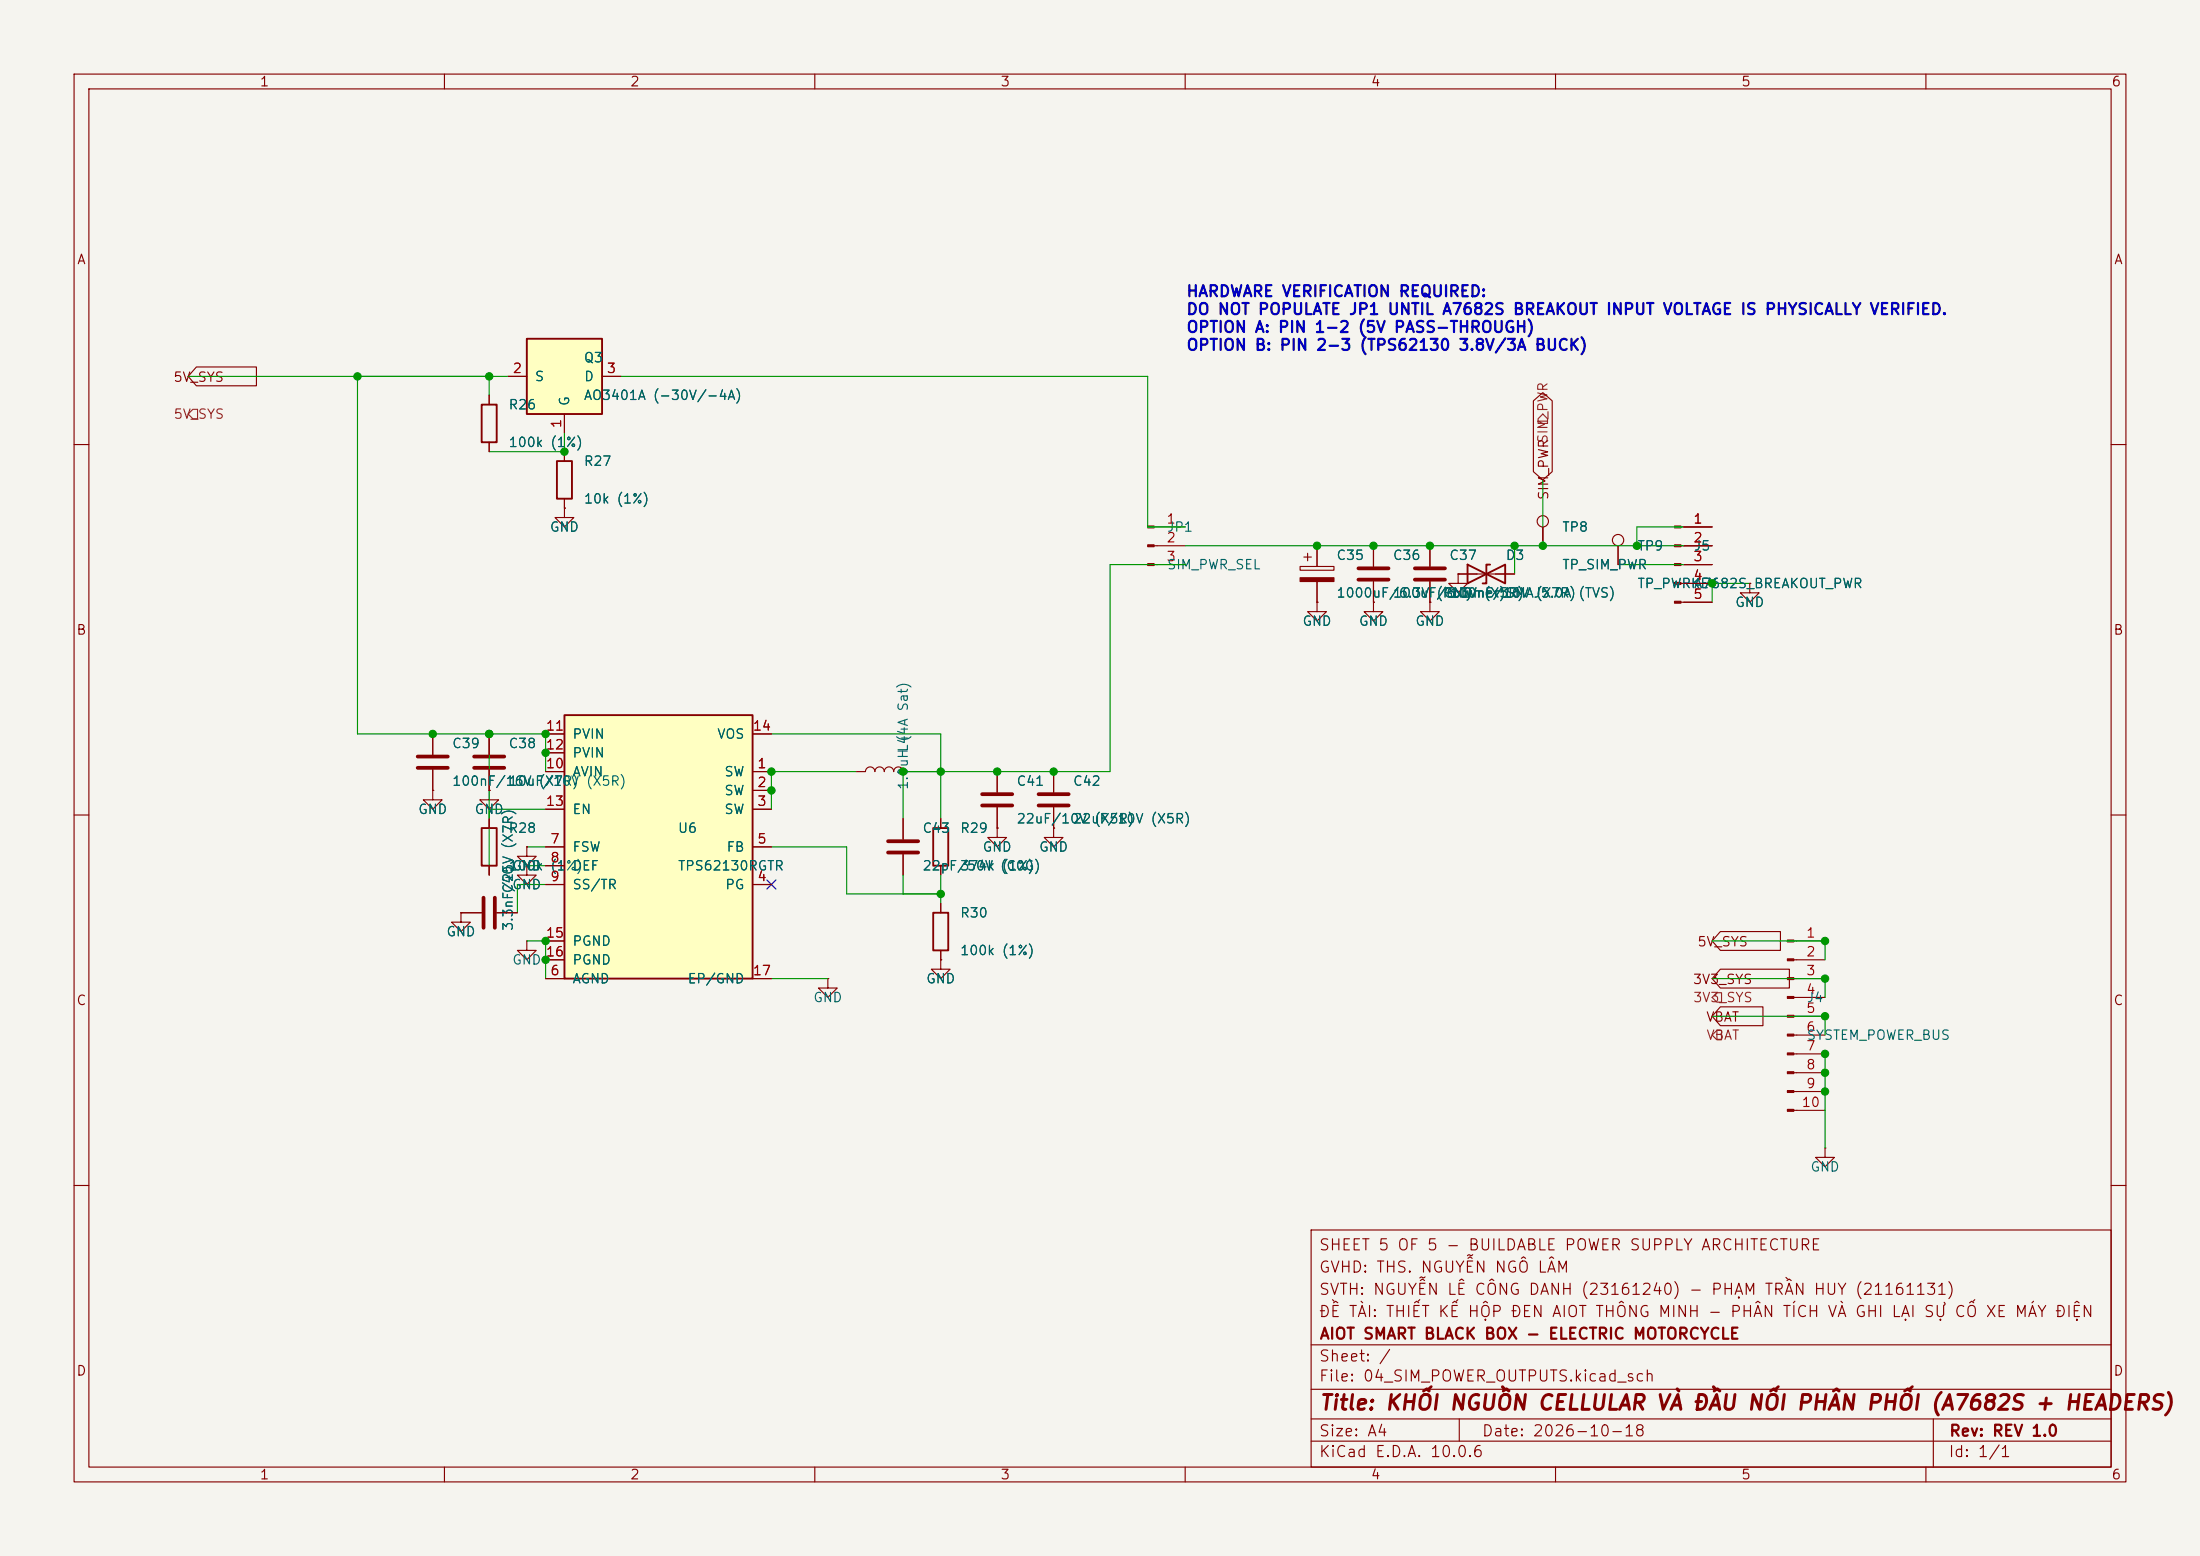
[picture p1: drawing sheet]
<svg xmlns="http://www.w3.org/2000/svg" width="297mm" height="210mm" viewBox="0 0 297 210" stroke-linecap="round" stroke-linejoin="round" font-family="sans-serif">
<path d="M0 0h297v210h-297z" fill="#f5f4ef" stroke="#f5f4ef" stroke-width=".14"/>
<g fill="none" stroke="#840000" stroke-width=".15">
<path d="M10 10h277v190h-277zM12 12h273v186h-273zM60 10v2M110 10v2M160 10v2M210 10v2M260 10v2M10 60h2M155.8 71.1h4.2M155.8 73.7h4.2M155.8 76.2h4.2M175.5 76.5h4.6v.5h-4.6z"/>
<path d="M176 75.2h1M176.5 74.7v1M177.8 73.7v2.8M177.8 78.5v2.8M185.4 73.7v2.8M185.4 78.5v2.8M193 73.7v2.8M193 78.5v2.8M196.8 77.5v1.2h1.3l-1.3 1.3-1.2-1.3h1.2M196.8 77.5h.1M196.8 77.5h7.7M236.2 78.7v1.3h1.3l-1.3 1.3-1.3-1.3h1.3"/>
<path d="M236.2 78.7h.1M285 60h2M58.4 99.1v2.8M66 99.1v2.8M177.8 81.3v1.3h1.3l-1.3 1.2-1.3-1.2h1.3M177.8 81.3h.1M185.4 81.3v1.3h1.3l-1.3 1.2-1.3-1.2h1.3M185.4 81.3h.1M193 81.3v1.3h1.3l-1.3 1.2-1.2-1.2h1.2M193 81.3h.1M10 110h2M58.4 106.7v1.3h1.3l-1.3 1.2-1.3-1.2h1.3"/>
<path d="M58.4 106.7h.1M58.4 103.9v2.8M66 106.7v1.3h1.3l-1.3 1.2-1.2-1.2h1.2M66 106.7h.1M66 103.9v2.8M66 110.5v1.3M66 116.8v1.3M71.1 114.3v1.3h1.3l-1.3 1.2-1.3-1.2h1.3M71.1 114.3h.1M285 110h2M62.2 123.2h2.8M67.1 123.2h2.7"/>
<path d="M71.1 127v1.3h1.3l-1.3 1.2-1.3-1.2h1.3M71.1 127h.1M10 160h2M177 166h108v32h-108zM285 160h2M60 198v2M110 198v2M160 198v2M177 194.5h108M177 191.5h108M177 187.5h108M177 181.5h108"/>
<path d="M197 191.5v3M210 198v2M260 198v2M261 191.5v6.5"/>
</g>
<g fill="#840000" stroke="#840000" stroke-width=".15">
<path d="M175.5 78h4.6v.5h-4.6z"/>
<path d="M154.9 71h.9v.2h-.9z"/>
<path d="M154.9 73.5h.9v.3h-.9z"/>
<path d="M154.9 76.1h.9v.2h-.9z"/>
</g>
<path d="M198.1 76.2v2.5l5.1-2.5v2.5zM201.2 76.2h-.5v2.5h-.5M65 111.8h2.1v5h-2.1z" fill="none" stroke="#840000" stroke-width=".25"/>
<path d="M183.4 76.7h4.1M183.4 78.2h4.1M191 76.7h4.1M191 78.2h4.1M56.4 102.1h4.1M56.4 103.6h4.1M64 102.1h4.1M64 103.6h4.1M65.3 121.2v4M66.8 121.2v4" fill="none" stroke="#840000" stroke-width=".51"/>
<path d="M71.1 45.7h10.2v10.2h-10.2z" fill="#ffffc2"/>
<path d="M65 54.6h2.1v5.1h-2.1zM71.1 45.7h10.2v10.2h-10.2zM75.2 62.2h2v5.1h-2zM126 123.2h2v5.1h-2z" fill="none" stroke="#840000" stroke-width=".25"/>
<g fill="none" stroke="#840000" stroke-width=".15">
<path d="M66 53.3v1.3M66 59.7v1.3M68.6 50.8h2.5M76.2 55.9v2.5M81.3 50.8h2.5M76.2 68.6v1.3h1.3l-1.3 1.2-1.3-1.2h1.3M76.2 68.6h.1M76.2 61v1.2M76.2 67.3v1.3M208.3 71.1v2.6M218.4 73.7v2.5M226.9 71.1h4.2"/>
<path d="M226.9 73.7h4.2M226.9 76.2h4.2M226.9 78.7h4.2M226.9 81.3h4.2M71.1 116.8v1.3h1.3l-1.3 1.3-1.3-1.3h1.3M71.1 116.8h.1M115.6 104.1h1.2a.64 .64 0 0 1 .7-.6 .64 .64 0 0 1 .6 .6 .64 .64 0 0 1 .6-.6 .64 .64 0 0 1 .7 .6 .64 .64 0 0 1 .6-.6 .64 .64 0 0 1 .6 .6 .64 .64 0 0 1 .7-.6 .64 .64 0 0 1 .6 .6h1.3M62.2 123.2v1.3h1.3l-1.3 1.2-1.2-1.2h1.2M62.2 123.2h.1M127 129.5v1.3h1.3l-1.3 1.3-1.3-1.3h1.3M127 129.5h.1M127 121.9v1.3"/>
<path d="M127 128.3v1.2M242.2 127h4.2M242.2 129.5h4.2M242.2 132.1h4.2M242.2 134.6h4.2M242.2 137.2h4.2M242.2 139.7h4.2M242.2 142.2h4.2M242.2 144.8h4.2M242.2 147.3h4.2M242.2 149.9h4.2M246.4 154.9v1.3h1.2l-1.2 1.3-1.3-1.3h1.3"/>
<path d="M246.4 154.9h.1"/>
<circle cx="208.3" cy="70.4" r=".76"/>
<circle cx="218.4" cy="72.9" r=".76"/>
</g>
<g fill="#840000" stroke="#840000" stroke-width=".15">
<path d="M241.3 126.9h.9v.2h-.9z"/>
<path d="M241.3 129.4h.9v.3h-.9z"/>
<path d="M241.3 132h.9v.2h-.9z"/>
<path d="M241.3 134.5h.9v.2h-.9z"/>
<path d="M241.3 137h.9v.3h-.9z"/>
<path d="M241.3 139.6h.9v.2h-.9z"/>
<path d="M241.3 142.1h.9v.3h-.9z"/>
<path d="M241.3 144.7h.9v.2h-.9z"/>
<path d="M241.3 147.2h.9v.2h-.9z"/>
<path d="M241.3 149.7h.9v.3h-.9z"/>
<path d="M226.1 71h.8v.2h-.8z"/>
<path d="M226.1 73.5h.8v.3h-.8z"/>
<path d="M226.1 76.1h.8v.2h-.8z"/>
<path d="M226.1 78.6h.8v.3h-.8z"/>
<path d="M226.1 81.2h.8v.2h-.8z"/>
</g>
<path d="M76.2 96.5h25.4v35.6h-25.4z" fill="#ffffc2"/>
<path d="M76.2 96.5h25.4v35.6h-25.4zM126 111.8h2v5h-2z" fill="none" stroke="#840000" stroke-width=".25"/>
<g fill="none" stroke="#840000" stroke-width=".15">
<path d="M26.5 49.5h8.1v2.6h-8.1l-1.1-1.3zM66 53.3v1.3M66 59.7v1.3M68.6 50.8h2.5M76.2 55.9v2.5M81.3 50.8h2.5M207 54.1l1.3-1.1 1.3 1.1v9.6l-1.3 1.1-1.3-1.1zM76.2 68.6h.1M76.2 61v1.2M76.2 67.3v1.3M177.8 73.7v2.8M177.8 78.5v2.8"/>
<path d="M185.4 73.7v2.8M185.4 78.5v2.8M193 73.7v2.8M193 78.5v2.8M196.8 77.5h.1M196.8 77.5h2.6M201.9 77.5h2.6M208.3 71.1v2.6M218.4 73.7v2.5M227.3 71.1h3.8M227.3 73.7h3.8M227.3 76.2h3.8"/>
<path d="M227.3 78.7h3.8M236.2 78.7h.1M58.4 99.1v2.8M66 99.1v2.8M73.7 99.1h2.5M101.6 99.1h2.5M177.8 81.3h.1M185.4 81.3h.1M193 81.3h.1M227.3 81.3h3.8M58.4 106.7h.1M58.4 103.9v2.8"/>
<path d="M66 106.7h.1M66 103.9v2.8M66 110.5v1.3M66 116.8v1.3M71.1 116.8h.1M71.1 114.3h.1M73.7 104.1h2.5M73.7 109.2h2.5M73.7 119.4h2.5M73.7 114.3h2.5M73.7 116.8h2.5M73.7 101.6h2.5"/>
<path d="M101.6 104.1h2.5M101.6 106.7h2.5M101.6 109.2h2.5M101.6 119.4h2.5M101.6 114.3h2.5M121.9 110.5v2.8M121.9 115.3v2.8M127 110.5v1.3M127 116.8v1.3M134.6 111.8v1.2h1.3l-1.3 1.3-1.3-1.3h1.3M134.6 111.8h.1M134.6 104.1v2.8"/>
<path d="M134.6 109v2.8M142.2 111.8v1.2h1.3l-1.3 1.3-1.2-1.3h1.2M142.2 111.8h.1M142.2 104.1v2.8M142.2 109v2.8M62.2 123.2h.1M62.2 123.2h2.8M67.1 123.2h2.7M73.7 132.1h2.5M73.7 127h2.5M73.7 129.5h2.5M101.6 132.1h2.5"/>
<path d="M111.8 132.1v1.3h1.2l-1.2 1.2-1.3-1.2h1.3M111.8 132.1h.1M127 129.5h.1M127 121.9v1.3M127 128.3v1.2M232.3 125.7h8.1v2.6h-8.1l-1.2-1.3zM232.3 130.8h9.3v2.6h-9.3l-1.2-1.3zM232.3 135.9h5.7v2.5h-5.7l-1.2-1.2z"/>
</g>
<path d="M119.9 113.5h4.1M119.9 115.1h4.1M132.6 107.2h4.1M132.6 108.7h4.1M140.2 107.2h4.1M140.2 108.7h4.1" fill="none" stroke="#840000" stroke-width=".51"/>
<path d="M26 55.2h.7v1.3h-.7l-.6-.6zM208.3 55.9l.6 .6v.7h-1.3v-.7zM231.8 134h.6v1.3h-.6l-.7-.7zM231.8 139.1h.6v1.2h-.6l-.7-.6z" fill="none" stroke="#725600" stroke-width=".15"/>
<g fill="none" stroke="#009600" stroke-width=".15">
<path d="M25.4 50.8h43.2M48.3 50.8v48.3h25.4M66 50.8v2.5M76.2 58.4v2.6M83.8 50.8h71.1v20.3h5.1M66 61h10.2M76.2 61h.1M160 73.7h71.1M160 76.2h-10.1v27.9h-28v6.4M177.8 73.7h.1M185.4 73.7h.1M193 73.7h.1"/>
<path d="M204.5 73.7v3.8M208.3 64.8v8.9M218.4 76.2h12.7M231.1 71.1h-10.1v2.6M236.2 78.7h-5.1v2.6M66 99.1h.1M66 99.1v19M73.7 99.1h.1M73.7 99.1v5M104.1 99.1h22.9v11.4M66 109.2h7.7M71.1 114.3h2.6"/>
<path d="M71.1 116.8h2.6M73.7 119.4h-3.9v3.8M104.1 114.3h10.2v6.4h12.7M115.6 104.1h-11.5v5.1M121.9 118.1v2.6M127 104.1h.1M127 118.1v3.8M71.1 127h2.6v5.1M104.1 132.1h7.7M231.1 127h15.3v2.5M231.1 132.1h15.3v2.5M231.1 137.2h15.3v2.5"/>
<path d="M246.4 142.2v12.7"/>
</g>
<path d="M103.5 118.8l1.2 1.2M104.7 118.8l-1.2 1.2" fill="none" stroke="#000084" stroke-width=".15"/>
<g fill="#009600" stroke="#009600" stroke-width=".14">
<circle cx="204.5" cy="73.7" r=".5"/>
<circle cx="185.4" cy="73.7" r=".5"/>
<circle cx="193" cy="73.7" r=".5"/>
<circle cx="177.8" cy="73.7" r=".5"/>
<circle cx="208.3" cy="73.7" r=".5"/>
<circle cx="76.2" cy="61" r=".5"/>
<circle cx="66" cy="99.1" r=".5"/>
<circle cx="58.4" cy="99.1" r=".5"/>
<circle cx="73.7" cy="99.1" r=".5"/>
<circle cx="73.7" cy="101.6" r=".5"/>
<circle cx="104.1" cy="104.1" r=".5"/>
<circle cx="66" cy="50.8" r=".5"/>
<circle cx="48.3" cy="50.8" r=".5"/>
<circle cx="73.7" cy="127" r=".5"/>
<circle cx="73.7" cy="129.5" r=".5"/>
<circle cx="104.1" cy="106.7" r=".5"/>
<circle cx="127" cy="104.1" r=".5"/>
<circle cx="121.9" cy="104.1" r=".5"/>
<circle cx="127" cy="120.7" r=".5"/>
<circle cx="134.6" cy="104.1" r=".5"/>
<circle cx="142.2" cy="104.1" r=".5"/>
<circle cx="231.1" cy="78.7" r=".5"/>
<circle cx="221" cy="73.7" r=".5"/>
<circle cx="246.4" cy="142.2" r=".5"/>
<circle cx="246.4" cy="144.8" r=".5"/>
<circle cx="246.4" cy="147.3" r=".5"/>
<circle cx="246.4" cy="137.2" r=".5"/>
<circle cx="246.4" cy="127" r=".5"/>
<circle cx="246.4" cy="132.1" r=".5"/>
</g>
<text font-size="2" fill="#840000" x="178" y="190.8">Title: KHỐI NGUỒN CELLULAR VÀ ĐẦU NỐI PHÂN PHỐI (A7682S + HEADERS)</text>
<g font-size="1.5" fill="#0000c2">
<text x="160.1" y="40.4">HARDWARE VERIFICATION REQUIRED:</text>
<text x="160.1" y="42.9">DO NOT POPULATE JP1 UNTIL A7682S BREAKOUT INPUT VOLTAGE IS PHYSICALLY VERIFIED.</text>
<text x="160.1" y="45.3">OPTION A: PIN 1-2 (5V PASS-THROUGH)</text>
<text x="160.1" y="47.7">OPTION B: PIN 2-3 (TPS62130 3.8V/3A BUCK)</text>
</g>
<g font-size="1.5" fill="#840000">
<text x="178" y="172.1">GVHD: THS. NGUYỄN NGÔ LÂM</text>
<text x="178" y="169.1">SHEET 5 OF 5 - BUILDABLE POWER SUPPLY ARCHITECTURE</text>
<text x="178" y="178.1">ĐỀ TÀI: THIẾT KẾ HỘP ĐEN AIOT THÔNG MINH - PHÂN TÍCH VÀ GHI LẠI SỰ CỐ XE MÁY ĐIỆN</text>
<text x="178" y="175.1">SVTH: NGUYỄN LÊ CÔNG DANH (23161240) - PHẠM TRẦN HUY (21161131)</text>
<text x="178" y="184.1">Sheet: /</text>
<text x="178" y="181.1">AIOT SMART BLACK BOX - ELECTRIC MOTORCYCLE</text>
<text x="178" y="186.8">File: 04_SIM_POWER_OUTPUTS.kicad_sch</text>
<text x="178" y="197">KiCad E.D.A. 10.0.6</text>
<text x="178" y="194.2">Size: A4</text>
<text x="200" y="194.2">Date: 2026-10-18</text>
<text x="263" y="197">Id: 1/1</text>
<text x="263" y="194.2">Rev: REV 1.0</text>
</g>
<g font-size="1.3" fill="#840000">
<text x="35" y="12">1</text>
<text x="85" y="12">2</text>
<text x="135" y="12">3</text>
<text x="185" y="12">4</text>
<text x="235" y="12">5</text>
<text x="285" y="12">6</text>
<text x="10.3" y="36">A</text>
<text x="285.3" y="36">A</text>
<text x="23.3" y="51.9">5V_SYS</text>
<text x="10.2" y="86">B</text>
<text x="285.2" y="86">B</text>
<text x="229.1" y="128.1">5V_SYS</text>
<text x="10.2" y="136">C</text>
<text x="228.5" y="133.1">3V3_SYS</text>
<text x="285.2" y="136">C</text>
<text x="230.2" y="138.2">VBAT</text>
<text x="10.2" y="186">D</text>
<text x="285.2" y="186">D</text>
<text x="35" y="200">1</text>
<text x="85" y="200">2</text>
<text x="135" y="200">3</text>
<text x="185" y="200">4</text>
<text x="235" y="200">5</text>
<text x="285" y="200">6</text>
</g>
<g font-size="1.3" fill="#a90000">
<text x="69.1" y="50.7">2</text>
<text x="81.8" y="50.7">3</text>
<text x="76.1" y="57.9" transform="rotate(-90 76.1 57.9)">1</text>
<text x="157.4" y="71">1</text>
<text x="228.5" y="71">1</text>
<text x="157.4" y="73.5">2</text>
<text x="157.4" y="76.1">3</text>
<text x="228.5" y="73.5">2</text>
<text x="228.5" y="76.1">3</text>
<text x="228.5" y="78.6">4</text>
<text x="228.5" y="81.1">5</text>
<text x="73.6" y="98.9">11</text>
<text x="73.6" y="101.5">12</text>
<text x="101.5" y="98.9">14</text>
<text x="73.6" y="104">10</text>
<text x="102.1" y="104">1</text>
<text x="102.1" y="106.5">2</text>
<text x="73.6" y="109.1">13</text>
<text x="102.1" y="109.1">3</text>
<text x="74.2" y="114.2">7</text>
<text x="74.2" y="116.7">8</text>
<text x="74.2" y="119.2">9</text>
<text x="102.1" y="119.2">4</text>
<text x="102.1" y="114.2">5</text>
<text x="73.6" y="126.9">15</text>
<text x="73.6" y="129.4">16</text>
<text x="74.2" y="131.9">6</text>
<text x="101.5" y="131.9">17</text>
<text x="243.7" y="126.9">1</text>
<text x="243.7" y="129.4">2</text>
<text x="243.7" y="131.9">3</text>
<text x="243.7" y="134.5">4</text>
<text x="243.7" y="137">5</text>
<text x="243.7" y="139.6">6</text>
<text x="243.7" y="142.1">7</text>
<text x="243.1" y="149.7">10</text>
<text x="243.7" y="144.6">8</text>
<text x="243.7" y="147.2">9</text>
</g>
<g font-size="1.3" fill="#006464">
<text x="72.1" y="51.8">S</text>
<text x="78.7" y="49.2">Q3</text>
<text x="78.8" y="51.8">D</text>
<text x="68.6" y="55.6">R26</text>
<text x="77.2" y="54.9" transform="rotate(-90 77.2 54.9)">G</text>
<text x="78.7" y="54.3">AO3401A (-30V/-4A)</text>
<text x="68.6" y="60.7">100k (1%)</text>
<text x="78.7" y="63.2">R27</text>
<text x="78.7" y="68.3">10k (1%)</text>
<text x="74.1" y="72.1">GND</text>
<text x="157.5" y="72.1">JP1</text>
<text x="157.5" y="77.2">SIM_PWR_SEL</text>
<text x="180.3" y="75.9">C35</text>
<text x="187.9" y="75.9">C36</text>
<text x="195.6" y="75.9">C37</text>
<text x="203.2" y="75.9">D3</text>
<text x="210.8" y="72.1">TP8</text>
<text x="210.8" y="77.2">TP_SIM_PWR</text>
<text x="221" y="74.6">TP9</text>
<text x="228.6" y="74.6">J5</text>
<text x="180.3" y="81">1000uF/6.3V</text>
<text x="187.9" y="81">100uF/6.3V (X5R)</text>
<text x="193.8" y="81">(Polymer)SMAJ5.0A</text>
<text x="194.8" y="81">GND</text>
<text x="195.6" y="81">100nF/16V (X7R)(TVS)</text>
<text x="221" y="79.7">TP_PWRKEY</text>
<text x="228.6" y="79.7">A7682S_BREAKOUT_PWR</text>
<text x="234.2" y="82.2">GND</text>
<text x="175.7" y="84.8">GND</text>
<text x="183.4" y="84.8">GND</text>
<text x="191" y="84.8">GND</text>
<text x="60.9" y="101.3">C39</text>
<text x="68.6" y="101.3">C38</text>
<text x="77.2" y="100">PVIN</text>
<text x="96.7" y="100">VOS</text>
<text x="122.9" y="101.6" transform="rotate(-90 122.9 101.6)">L4</text>
<text x="60.9" y="106.4">100nF/16V (X7R)</text>
<text x="68.6" y="106.4">10uF/10V (X5R)</text>
<text x="77.2" y="105.1">AVIN</text>
<text x="77.2" y="102.6">PVIN</text>
<text x="97.7" y="105.1">SW</text>
<text x="97.7" y="107.6">SW</text>
<text x="122.9" y="106.7" transform="rotate(-90 122.9 106.7)">1.0uH (4A Sat)</text>
<text x="137.1" y="106.4">C41</text>
<text x="144.8" y="106.4">C42</text>
<text x="56.4" y="110.2">GND</text>
<text x="64" y="110.2">GND</text>
<text x="68.6" y="112.7">R28</text>
<text x="77.2" y="110.2">EN</text>
<text x="91.4" y="112.7">U6</text>
<text x="97.7" y="110.2">SW</text>
<text x="124.4" y="112.7">C43</text>
<text x="129.5" y="112.7">R29</text>
<text x="137.1" y="111.5">22uF/10V (X5R)</text>
<text x="144.8" y="111.5">22uF/10V (X5R)</text>
<text x="68.6" y="117.8">100k (1%)</text>
<text x="69.1" y="117.8">GND</text>
<text x="77.2" y="115.3">FSW</text>
<text x="77.2" y="117.8">DEF</text>
<text x="91.4" y="117.8">TPS62130RGTR</text>
<text x="98" y="115.3">FB</text>
<text x="124.4" y="117.8">22pF/50V</text>
<text x="129.5" y="117.8">374k (C0G)</text>
<text x="132.6" y="115.3">GND</text>
<text x="135.1" y="117.8">(1%)</text>
<text x="140.2" y="115.3">GND</text>
<text x="69.1" y="120.3">GND</text>
<text x="69.5" y="125.7" transform="rotate(-90 69.5 125.7)">3.3nF/25V (X7R)</text>
<text x="69.5" y="120.7" transform="rotate(-90 69.5 120.7)">C40</text>
<text x="77.2" y="120.3">SS/TR</text>
<text x="97.8" y="120.3">PG</text>
<text x="129.5" y="124.2">R30</text>
<text x="60.2" y="126.7">GND</text>
<text x="69.1" y="130.5">GND</text>
<text x="77.2" y="128">PGND</text>
<text x="77.2" y="130.5">PGND</text>
<text x="129.5" y="129.2">100k (1%)</text>
<text x="77.2" y="133">AGND</text>
<text x="92.7" y="133">EP/GND</text>
<text x="109.7" y="135.6">GND</text>
<text x="124.9" y="133">GND</text>
<text x="243.8" y="135.6">J4</text>
<text x="243.8" y="140.7">SYSTEM_POWER_BUS</text>
<text x="244.3" y="158.4">GND</text>
</g>
<g font-size="1.3" fill="#725600">
<text x="23.3" y="56.8">5V_SYS</text>
<text x="209.2" y="59.9" transform="rotate(-90 209.2 59.9)">SIM_PWR</text>
<text x="228.5" y="135.6">3V3_SYS</text>
<text x="230.3" y="140.7">VBAT</text>
</g>
</svg>
